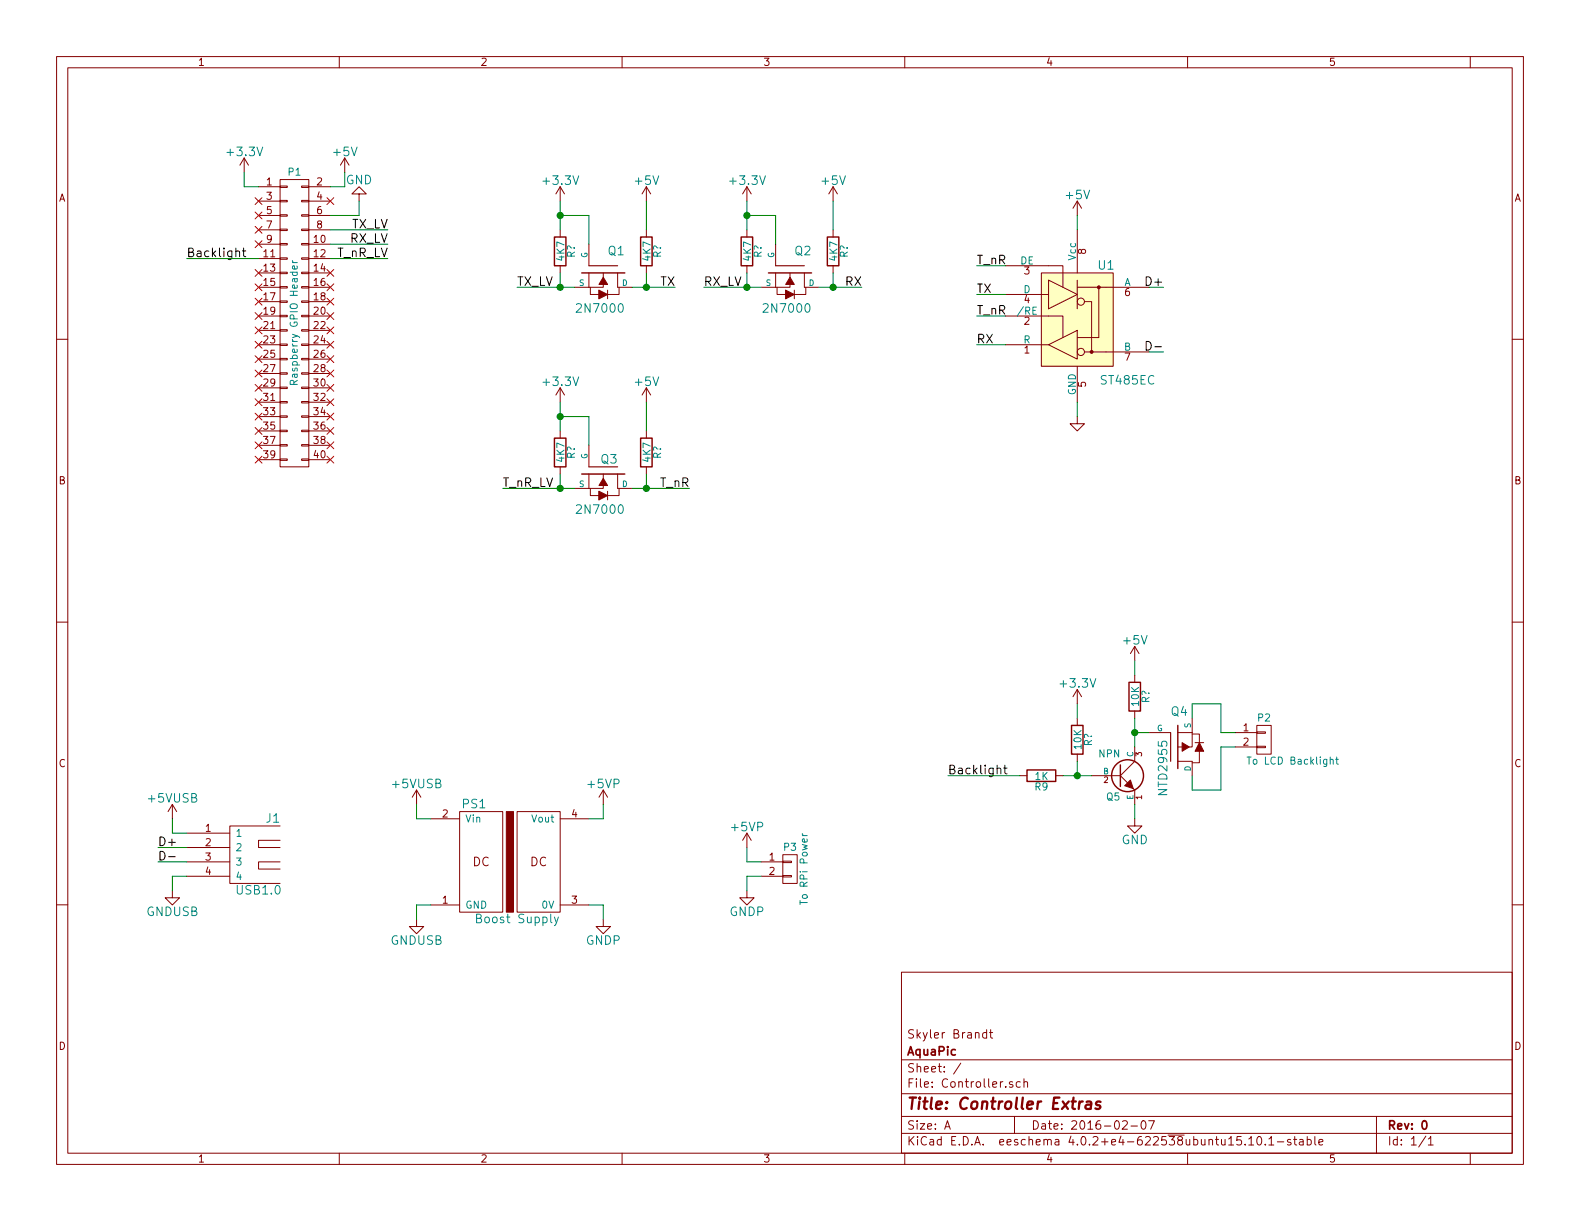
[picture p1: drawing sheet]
<svg xmlns="http://www.w3.org/2000/svg" width="279mm" height="216mm" viewBox="0 0 279 216" stroke-linecap="round" stroke-linejoin="round" font-family="sans-serif">
<g fill="none" stroke="#840000" stroke-width=".18">
<path d="M10 10h259.4v195.9h-259.4zM12 12h255.4v191.9h-255.4zM60 10v2M110 10v2M160 10v2M210 10v2M260 10v2M43.2 27.9l-.8 1.3M43.2 27.9v2.6M43.2 27.9l.7 1.3M45.7 33h3.8M45.7 35.6h3.8"/>
<path d="M45.7 38.1h3.8M49.5 38h1.3v.2h-1.3zM49.5 35.4h1.3v.3h-1.3zM49.5 32.9h1.3v.2h-1.3zM49.5 31.8h5.1v50.8h-5.1zM53.3 38h1.3v.2h-1.3zM53.3 35.4h1.3v.3h-1.3zM53.3 32.9h1.3v.2h-1.3zM54.6 33h3.8M54.6 35.6h3.8M54.6 38.1h3.8M61 27.9l-.8 1.3"/>
<path d="M61 27.9v2.6M61 27.9l.7 1.3M63.5 34.3h1.3l-1.3-1.3-1.3 1.3h1.3v1.3M99.1 33l-.8 1.3M99.1 33v2.6M99.1 33l.7 1.3M114.3 33l-.8 1.3M114.3 33v2.6M114.3 33l.8 1.3M132.1 33v2.6M132.1 33l-.8 1.3M132.1 33l.7 1.3"/>
<path d="M147.3 33l-.7 1.3M147.3 33v2.6M147.3 33l.8 1.3M190.5 35.6v2.5M190.5 35.6l-.8 1.2M190.5 35.6l.8 1.2M10 60h2M45.7 50.8h3.8M45.7 40.6h3.8M45.7 43.2h3.8M45.7 55.9h3.8M45.7 45.7h3.8"/>
<path d="M45.7 58.4h3.8M45.7 48.3h3.8M45.7 53.3h3.8M49.5 58.3h1.3v.2h-1.3zM49.5 55.8h1.3v.2h-1.3zM49.5 53.2h1.3v.3h-1.3zM49.5 50.7h1.3v.2h-1.3zM49.5 48.1h1.3v.3h-1.3zM49.5 45.6h1.3v.2h-1.3zM49.5 43.1h1.3v.2h-1.3zM49.5 40.5h1.3v.3h-1.3zM53.3 58.3h1.3v.2h-1.3z"/>
<path d="M53.3 55.8h1.3v.2h-1.3zM53.3 53.2h1.3v.3h-1.3zM53.3 50.7h1.3v.2h-1.3zM53.3 48.1h1.3v.3h-1.3zM53.3 45.6h1.3v.2h-1.3zM53.3 43.1h1.3v.2h-1.3zM53.3 40.5h1.3v.3h-1.3zM54.6 50.8h3.8M54.6 40.6h3.8M54.6 43.2h3.8M54.6 55.9h3.8M54.6 45.7h3.8"/>
<path d="M54.6 58.4h3.8M54.6 48.3h3.8M54.6 53.3h3.8M99.1 40.6v1.3M99.1 47v1.3M101.6 50.8h2.5M104.1 43.2v3.8M104.1 48.3v2.5M104.4 50.8v1.3h1.5M105.9 51.3v1.5M106.7 48.3v2.5h-2.6M107.4 51.3v1.5"/>
<path d="M109.2 48.3v2.5h2.6M109.5 50.8v1.3h-2.1M114.3 40.6v1.3M114.3 47v1.3M132.1 40.6v1.3M132.1 47v1.3M134.6 50.8h2.6M137.2 43.2v3.8M137.2 48.3v2.5M137.4 50.8v1.3h1.5M138.9 51.3v1.5M139.7 48.3v2.5h-2.5"/>
<path d="M140.5 51.3v1.5M142.2 48.3v2.5h2.6M142.5 50.8v1.3h-2M147.3 40.6v1.3M147.3 47v1.3M177.8 55.9h10.2v3.8M177.8 47h10.2v3.8M177.8 52.1h7.6M184.1 48.3h12.7v16.5h-12.7zM185.4 49.5l5.1 2.6-5.1 2.5zM190.5 50.8h3.8v8.9h-3.8M190.5 40.6v7.7"/>
<path d="M190.5 49.5v5.1M191.8 53.3h1.2v8.9h-1.2M194.3 50.8h8.9M267.4 60h2M45.7 68.6h3.8M45.7 71.1h3.8M45.7 61h3.8M45.7 73.7h3.8M45.7 63.5h3.8M45.7 76.2h3.8M45.7 66h3.8M45.7 78.7h3.8"/>
<path d="M49.5 78.6h1.3v.3h-1.3zM49.5 76.1h1.3v.2h-1.3zM49.5 73.5h1.3v.3h-1.3zM49.5 71h1.3v.2h-1.3zM49.5 68.5h1.3v.2h-1.3zM49.5 65.9h1.3v.3h-1.3zM49.5 63.4h1.3v.2h-1.3zM49.5 60.8h1.3v.3h-1.3zM53.3 78.6h1.3v.3h-1.3zM53.3 76.1h1.3v.2h-1.3zM53.3 73.5h1.3v.3h-1.3zM53.3 71h1.3v.2h-1.3z"/>
<path d="M53.3 68.5h1.3v.2h-1.3zM53.3 65.9h1.3v.3h-1.3zM53.3 63.4h1.3v.2h-1.3zM53.3 60.8h1.3v.3h-1.3zM54.6 68.6h3.8M54.6 71.1h3.8M54.6 61h3.8M54.6 73.7h3.8M54.6 63.5h3.8M54.6 76.2h3.8M54.6 66h3.8M54.6 78.7h3.8"/>
<path d="M99.1 68.6v2.5M99.1 76.2v1.3M99.1 68.6l-.8 1.3M99.1 68.6l.7 1.3M104.1 78.7v3.9M114.3 68.6v2.5M114.3 76.2v1.3M114.3 68.6l-.8 1.3M114.3 68.6l.8 1.3M177.8 61h7.6M185.4 61l5.1-2.6v5.1zM190.5 73.7v1.2h1.3l-1.3 1.3-1.3-1.3h1.3"/>
<path d="M190.5 64.8v6.3M193 62.2h10.2M45.7 81.3h3.8M49.5 81.2h1.3v.2h-1.3zM53.3 81.2h1.3v.2h-1.3zM54.6 81.3h3.8M99.1 82.6v1.2M101.6 86.4h2.5M104.1 83.8v2.6M104.4 86.4v1.2h1.5M105.9 86.9v1.5M106.7 83.8v2.6h-2.6"/>
<path d="M107.4 86.9v1.5M109.2 83.8v2.6h2.6M109.5 86.4v1.2h-2.1M114.3 82.6v1.2M10 110h2M200.7 114.3v2.5M200.7 119.4v1.3M200.7 114.3l-.8 1.3M200.7 114.3l.7 1.3M267.4 110h2M73.7 139.7l-.8 1.3M73.7 139.7v2.5"/>
<path d="M73.7 139.7l.7 1.3M106.7 139.7l-.8 1.3M106.7 139.7v2.5M106.7 139.7l.7 1.3M180.3 137.2h1.3M186.7 137.2h1.3M190.5 121.9v2.6M190.5 127v1.3M190.5 133.4v1.2M190.5 121.9l-.8 1.3M190.5 121.9l.8 1.3M193 137.2h5.1"/>
<path d="M198.1 137.2l1.3 1.2M200.4 139.4l.3 .3v2.5M200.7 132.1v2.5l-2.6 2.6M200.7 125.7v1.3M203.2 129.5h3.8M208.3 129.5h2.5M208.3 132.1h.7M208.3 134.6h2.5v2.6M210.8 129.5v2.6h-.5M210.8 129.8h1.3v1.5M210.8 127v2.5M211.3 131.3h1.6"/>
<path d="M212.1 132.8v2.1h-1.3M218.4 129.5h3.8M218.4 132.1h3.8M222.2 132h1.6v.2h-1.6zM222.2 129.4h1.6v.3h-1.6zM222.2 128.3h2.6v5.1h-2.6zM10 160h2M30.5 157.5v1.3h1.2l-1.2 1.2-1.3-1.2h1.3M30.5 142.2l-.8 1.3M30.5 142.2v2.6M30.5 142.2l.7 1.3M33 147.3h7.6"/>
<path d="M33 149.9h7.6M33 152.4h7.6M33 154.9h7.6M49.5 146.1h-8.9v10.1h8.9M49.5 152.4h-3.8v1.3h3.8M49.5 148.6h-3.8v1.3h3.8M76.2 144.8h5.1M81.3 143.5h7.6v17.8h-7.6zM91.4 143.5h7.7v17.8h-7.7zM99.1 144.8h5M132.1 157.5v1.3h1.2l-1.2 1.2-1.3-1.2h1.3M132.1 147.3l-.8 1.3"/>
<path d="M132.1 147.3v2.6M132.1 147.3l.7 1.3M134.6 152.4h3.8M134.6 154.9h3.8M138.4 154.8h1.6v.3h-1.6zM138.4 152.3h1.6v.2h-1.6zM138.4 151.1h2.6v5.1h-2.6zM200.7 144.8v1.3h1.2l-1.2 1.2-1.3-1.2h1.3M267.4 160h2M73.7 162.6v1.2h1.2l-1.2 1.3-1.3-1.3h1.3M76.2 160h5.1M99.1 160h5"/>
<path d="M106.7 162.6v1.2h1.2l-1.2 1.3-1.3-1.3h1.3M159.4 171.9h108v32h-108zM159.4 197.4h108M159.4 193.4h108M159.4 187.4h108M167.1 199.7l.4-1.5 .5 1.5M167.2 199.2h.7M169.9 188l-1.3 1.9M174.5 182.7l-.5-.1-.2 .3v.5l.2 .2 .5-.1M174.5 182.1v1.5M175 182.6h.5M175.2 182.1v1.3l.3 .2"/>
<path d="M179.1 191.3a.37 .37 0 0 0-.6 .2l.1 .2 .5 .1v.2l-.2 .3-.4-.1M179.4 197.4v3M180.4 191.3h-.4l-.3 .2 .1 .6 .2 .2 .4-.1M181.1 191.4l.2-.1h.4v1M181.1 190.8v1.5M198.5 198.3l.2-.1h.4l.3 .4-1 1.1h1M200 199.1h1.1M202 198.2h.1a.81 .81 0 0 1 .6 .6 .81 .81 0 0 1-.3 .8l-.1 .1a.8 .8 0 0 1-.6-.7 .8 .8 0 0 1 .3-.8zM203.1 198.2h1l-.6 1.5M243.4 197.4v6.5M60 203.9v2M110 203.9v2"/>
<path d="M159.4 200.4h108M160 203.9v2M210 203.9v2M220.2 202.3v.2M220.8 201.4l.5-.4v1.5M220.8 202.5h.9M222.4 201.1l.2-.1a.81 .81 0 0 1 .6 .6 .81 .81 0 0 1-.3 .8l-.1 .1a.79 .79 0 0 1-.4-1.4zM223.7 202.3v.2M224.4 201.4l.4-.4v1.5M224.4 202.5h.8M225.9 201.9h1.1M228.2 201.5a.37 .37 0 0 0-.5 .2v.2l.5 .1 .1 .2-.2 .3-.4-.1"/>
<path d="M228.8 201.5h.5M229 201v1.3l.3 .2M229.8 201.5h.6l.1 1M230.5 201.8l-.5 .1-.3 .2 .3 .4 .5-.1M231.2 201.5h.4l.3 .3-.2 .6h-.5M231.2 201v1.5M232.5 201v1.3l.2 .2M233.2 202l.7-.2v-.3h-.4l-.3 .2 .1 .7h.6M252.1 200.9l-1.2 1.9M252.6 201.4l.4-.4v1.5M252.6 202.5h.8M260 203.9v2"/>
<circle cx="191.1" cy="53.3" r=".63"/>
<circle cx="191.1" cy="62.2" r=".63"/>
</g>
<path d="M251.6 198.3l.2-.1a.81 .81 0 0 1 .6 .6 .81 .81 0 0 1-.3 .8l-.1 .1a.79 .79 0 0 1-.4-1.4z" fill="none" stroke="#840000" stroke-width=".3"/>
<path d="M192.2 194.8h.7v1.3M193 195.2l-.7 .1a.4 .4 0 0 0-.4 .4 .4 .4 0 0 0 .3 .4l.7-.1M194.6 194.8h-.5l-.3 .3 .3 .3 .4 .1 .1 .3-.1 .2-.2 .1-.6-.1" fill="none" stroke="#840000" stroke-width=".41"/>
<path d="M104.1 47h5.1M137.2 47h5M104.1 82.6h5.1M207 129.5v5.1" fill="none" stroke="#840000" stroke-width=".2"/>
<g fill="none" stroke="#840000" stroke-width=".25">
<path d="M98 41.9h2.1v5.1h-2.1zM102.9 48.3h7.6M113.3 41.9h2v5.1h-2zM131.1 41.9h2v5.1h-2zM135.9 48.3h7.6M146.3 41.9h2v5.1h-2zM98 77.5h2.1v5.1h-2.1zM113.3 77.5h2v5.1h-2zM102.9 83.8h7.6M181.6 136.1h5.1v2.1h-5.1zM189.5 128.3h2v5.1h-2zM198.1 135.3v3.8"/>
<path d="M199.6 120.7h2.1v5h-2.1zM208.3 128.3v7.6"/>
<circle cx="199.4" cy="137.2" r="2.82"/>
</g>
<g fill="#840000" stroke="#840000" stroke-width=".18">
<path d="M105.9 51.3l1.5 .8-1.5 .7z"/>
<path d="M106.7 49l.7 1.3h-1.5z"/>
<path d="M138.9 51.3l1.6 .8-1.6 .7z"/>
<path d="M139.7 49l.8 1.3h-1.6z"/>
<path d="M105.9 86.9l1.5 .7-1.5 .8z"/>
<path d="M106.7 84.6l.7 1.3h-1.5z"/>
<path d="M212.1 131.3l.8 1.5h-1.6z"/>
<path d="M209 131.3l1.3 .8-1.3 .7z"/>
<path d="M198.9 138.9l1-1 .5 1.5z"/>
<path d="M89.5 143.5h1.3v17.8h-1.3z"/>
<circle cx="193" cy="62.2" r=".25"/>
<circle cx="194.3" cy="50.8" r=".25"/>
</g>
<g fill="none" stroke="#008484" stroke-width=".18">
<path d="M51.7 46.1l.3 .3M51.7 46.4h.9M52.5 47l.1 .4-.2 .2-.6-.1v-.5h.2l.1 .6M52 68l-.1-.6-.5-.1-.1 .7h1.3M52.6 67.3l-.6 .4M220.5 133.9h.7M235.2 134.4l.2-.1h.3l.1 .8M236.2 134.3h.5M236.4 133.9v1l.3 .2M141.9 147.4l.2 .4M141.9 147.8h.8M98 162.2l.4 1"/>
<path d="M98.8 162.2l-.6 1.3-.2 .2"/>
</g>
<path d="M41.7 44.5h.1a.36 .36 0 0 1 .6 .1v.8M42.9 44.4h.6M43.1 43.9v1.3l.4 .2M202.7 60.4a.77 .77 0 0 1 .9 .7 .77 .77 0 0 1-.9 .8zM176.3 136l.1-.1a.36 .36 0 0 1 .6 .1v.8M177.5 135.8h.6M177.7 135.3v1.3l.4 .2M28.3 150.5a.77 .77 0 0 1 .9 .8 .77 .77 0 0 1-.9 .8zM29.8 151.5h1.2" fill="none" stroke="#000" stroke-width=".18"/>
<path d="M184.1 48.3h12.7v16.5h-12.7z" fill="#ffffc2" stroke="#ffffc2" stroke-width=".18"/>
<g fill="none" stroke="#f00" stroke-width=".18">
<path d="M45.1 37.5l1.2 1.2M45.1 35l1.2 1.2M46.3 37.5l-1.2 1.2M46.3 35l-1.2 1.2M57.8 35l1.2 1.2M59 35l-1.2 1.2M45.1 40l1.2 1.2M45.1 47.7l1.2 1.2M45.1 55.3l1.2 1.2M45.1 57.8l1.2 1.2M45.1 50.2l1.2 1.2M45.1 42.6l1.2 1.2"/>
<path d="M45.1 52.7l1.2 1.2M46.3 47.7l-1.2 1.2M46.3 57.8l-1.2 1.2M46.3 55.3l-1.2 1.2M46.3 50.2l-1.2 1.2M46.3 42.6l-1.2 1.2M46.3 40l-1.2 1.2M46.3 52.7l-1.2 1.2M57.8 47.7l1.2 1.2M57.8 50.2l1.2 1.2M57.8 52.7l1.2 1.2M57.8 55.3l1.2 1.2"/>
<path d="M57.8 57.8l1.2 1.2M59 47.7l-1.2 1.2M59 50.2l-1.2 1.2M59 52.7l-1.2 1.2M59 55.3l-1.2 1.2M59 57.8l-1.2 1.2M45.1 65.4l1.2 1.2M45.1 78.1l1.2 1.2M45.1 75.6l1.2 1.2M45.1 73.1l1.2 1.2M45.1 70.5l1.2 1.2M45.1 68l1.2 1.2"/>
<path d="M45.1 62.9l1.2 1.2M45.1 60.4l1.2 1.2M46.3 60.4l-1.2 1.2M46.3 62.9l-1.2 1.2M46.3 65.4l-1.2 1.2M46.3 68l-1.2 1.2M46.3 70.5l-1.2 1.2M46.3 73.1l-1.2 1.2M46.3 75.6l-1.2 1.2M46.3 78.1l-1.2 1.2M57.8 60.4l1.2 1.2M57.8 62.9l1.2 1.2"/>
<path d="M57.8 65.4l1.2 1.2M57.8 68l1.2 1.2M57.8 70.5l1.2 1.2M57.8 73.1l1.2 1.2M57.8 78.1l1.2 1.2M57.8 75.6l1.2 1.2M59 60.4l-1.2 1.2M59 62.9l-1.2 1.2M59 65.4l-1.2 1.2M59 68l-1.2 1.2M59 70.5l-1.2 1.2M59 73.1l-1.2 1.2"/>
<path d="M59 78.1l-1.2 1.2M59 75.6l-1.2 1.2M45.1 80.7l1.2 1.2M46.3 80.7l-1.2 1.2M57.8 80.7l1.2 1.2M59 80.7l-1.2 1.2"/>
</g>
<g fill="none" stroke="#008400" stroke-width=".18">
<path d="M43.2 30.5v2.5h2.5M58.4 33h2.6M63.5 35.6v2.5h-5.1M99.1 38.1h5v5.1M99.1 35.6v5M114.3 35.6v5M132.1 38.1h5.1v5.1M132.1 35.6v5M147.3 35.6v5M190.5 38.1v2.5M33 45.7h12.7M58.4 45.7h10.2"/>
<path d="M58.4 43.2h10.2M58.4 40.6h10.2M91.4 50.8h10.2M99.1 48.3v2.5M111.8 50.8h7.6M114.3 48.3v2.5M124.5 50.8h10.1M132.1 48.3v2.5M144.8 50.8h7.6M147.3 48.3v2.5M172.7 52.1h5.1M172.7 47h5.1"/>
<path d="M172.7 55.9h5.1M99.1 71.1v5.1M99.1 73.7h5v5M114.3 71.1v5.1M172.7 61h5.1M190.5 71.1v2.6M88.9 86.4h12.7M99.1 83.8v2.6M111.8 86.4h10.1M114.3 83.8v2.6M200.7 116.8v2.6M167.6 137.2h12.7"/>
<path d="M188 137.2h5M190.5 124.5v2.5M190.5 134.6v2.6M200.7 129.5h2.5M200.7 127v5.1M210.8 127v-2.5h5.1v5h2.5M218.4 132.1h-2.5v7.6h-5.1v-2.5M27.9 152.4h5.1M27.9 149.9h5.1M30.5 144.8v2.5h2.5M33 154.9h-2.5v2.6M73.7 142.2v2.6h2.5"/>
<path d="M106.7 142.2v2.6h-2.6M132.1 149.9v2.5h2.5M134.6 154.9h-2.5v2.6M200.7 142.2v2.6M76.2 160h-2.5v2.6M104.1 160h2.6v2.6"/>
</g>
<g fill="#008400" stroke="#008400" stroke-width=".25">
<circle cx="99.1" cy="38.1" r=".51"/>
<circle cx="99.1" cy="50.8" r=".51"/>
<circle cx="114.3" cy="50.8" r=".51"/>
<circle cx="132.1" cy="38.1" r=".51"/>
<circle cx="132.1" cy="50.8" r=".51"/>
<circle cx="147.3" cy="50.8" r=".51"/>
<circle cx="99.1" cy="73.7" r=".51"/>
<circle cx="99.1" cy="86.4" r=".51"/>
<circle cx="114.3" cy="86.4" r=".51"/>
<circle cx="200.7" cy="129.5" r=".51"/>
<circle cx="190.5" cy="137.2" r=".51"/>
</g>
<text font-size="2.8" fill="#840000" x="160.4" y="196.2">Title: Controller Extras</text>
<g font-size="2.1" fill="#008484">
<text x="40.4" y="27.6">+3.3V</text>
<text x="59.1" y="27.6">+5V</text>
<text x="96.3" y="32.7">+3.3V</text>
<text x="112.4" y="32.7">+5V</text>
<text x="129.3" y="32.7">+3.3V</text>
<text x="145.4" y="32.7">+5V</text>
<text x="188.6" y="35.2">+5V</text>
<text x="107.6" y="45.1">Q1</text>
<text x="140.6" y="45.1">Q2</text>
<text x="194.2" y="47.7">U1</text>
<text x="102.4" y="55.3">2N7000</text>
<text x="135.4" y="55.3">2N7000</text>
<text x="96.3" y="68.2">+3.3V</text>
<text x="112.4" y="68.2">+5V</text>
<text x="194.8" y="68">ST485EC</text>
<text x="106.3" y="82">Q3</text>
<text x="102.4" y="90.9">2N7000</text>
<text x="198.8" y="114">+5V</text>
<text x="187.7" y="121.6">+3.3V</text>
<text x="207.1" y="126.6">Q4</text>
<text x="26.3" y="141.9">+5VUSB</text>
<text x="69.5" y="139.4">+5VUSB</text>
<text x="81.8" y="142.9">PS1</text>
<text x="104.1" y="139.4">+5VP</text>
<text x="206.4" y="140.4" transform="rotate(-90 206.4 140.4)">NTD2955</text>
<text x="47.1" y="145.5">J1</text>
<text x="129.5" y="147">+5VP</text>
<text x="198.3" y="149.3">GND</text>
<text x="25.9" y="162">GNDUSB</text>
<text x="42" y="158.2">USB1.0</text>
<text x="129" y="162">GNDP</text>
<text x="69.1" y="167.1">GNDUSB</text>
<text x="84.6" y="163.2">Boost Supply</text>
<text x="103.6" y="167.1">GNDP</text>
</g>
<g font-size="2.1" fill="#008400">
<text x="61.1" y="32.6">GND</text>
<text x="203" y="50.5">D+</text>
<text x="203.5" y="62">D-</text>
</g>
<g font-size="2.1">
<text x="62" y="40.4">TX_LV</text>
<text x="33" y="45.5">Backlight</text>
<text x="59.4" y="45.5">T_nR_LV</text>
<text x="61.7" y="42.9">RX_LV</text>
<text x="172.7" y="46.7">T_nR</text>
<text x="91.4" y="50.5">TX_LV</text>
<text x="116.7" y="50.5">TX</text>
<text x="124.5" y="50.5">RX_LV</text>
<text x="149.5" y="50.5">RX</text>
<text x="172.7" y="51.8">TX</text>
<text x="172.7" y="55.6">T_nR</text>
<text x="172.7" y="60.7">RX</text>
<text x="88.9" y="86.1">T_nR_LV</text>
<text x="116.6" y="86.1">T_nR</text>
<text x="167.6" y="136.9">Backlight</text>
<text x="27.9" y="149.6">D+</text>
</g>
<g font-size="2.1" fill="#840000">
<text x="83.6" y="153.2">DC</text>
<text x="93.7" y="153.2">DC</text>
<text x="160.4" y="183.6">Skyler Brandt</text>
<text x="160.4" y="189.6">Sheet: /</text>
<text x="160.4" y="186.6">AquaPic</text>
<text x="160.4" y="192.3">File: Controller.sch</text>
<text x="160.4" y="202.5">KiCad E.D.A. eeschema 4.0.2+e4-622538ubuntu15.10.1-stable</text>
<text x="160.4" y="199.7">Size: A</text>
<text x="182.4" y="199.7">Date: 2016-02-07</text>
<text x="245.4" y="199.7">Rev: 0</text>
<text x="245.4" y="202.5">Id: 1/1</text>
</g>
<g font-size="1.8" fill="#840000">
<text x="35" y="11.6">1</text>
<text x="85" y="11.6">2</text>
<text x="135" y="11.6">3</text>
<text x="185" y="11.6">4</text>
<text x="235" y="11.6">5</text>
<text x="10.4" y="35.6">A</text>
<text x="47.1" y="32.8">1</text>
<text x="47.1" y="35.3">3</text>
<text x="56" y="32.8">2</text>
<text x="56" y="35.3">4</text>
<text x="267.8" y="35.6">A</text>
<text x="47.1" y="37.8">5</text>
<text x="47.1" y="40.4">7</text>
<text x="56" y="37.8">6</text>
<text x="56" y="40.4">8</text>
<text x="46.7" y="45.5">11</text>
<text x="47.1" y="42.9">9</text>
<text x="55.5" y="42.9">10</text>
<text x="55.5" y="45.5">12</text>
<text x="192" y="44.9" transform="rotate(-90 192 44.9)">8</text>
<text x="46.7" y="48">13</text>
<text x="46.7" y="50.5">15</text>
<text x="46.7" y="53.1">17</text>
<text x="55.5" y="48">14</text>
<text x="55.5" y="50.5">16</text>
<text x="55.5" y="53.1">18</text>
<text x="181.1" y="48.5">3</text>
<text x="181.1" y="53.6">4</text>
<text x="198.9" y="52.3">6</text>
<text x="46.7" y="58.2">21</text>
<text x="46.7" y="55.6">19</text>
<text x="55.5" y="55.6">20</text>
<text x="55.5" y="58.2">22</text>
<text x="181.1" y="57.4">2</text>
<text x="46.7" y="60.7">23</text>
<text x="46.7" y="63.2">25</text>
<text x="46.7" y="65.8">27</text>
<text x="55.5" y="60.7">24</text>
<text x="55.5" y="63.2">26</text>
<text x="55.5" y="65.8">28</text>
<text x="181.1" y="62.5">1</text>
<text x="198.9" y="63.8">7</text>
<text x="46.7" y="70.9">31</text>
<text x="46.7" y="68.3">29</text>
<text x="55.5" y="68.3">30</text>
<text x="55.5" y="70.9">32</text>
<text x="192" y="68.4" transform="rotate(-90 192 68.4)">5</text>
<text x="46.7" y="73.4">33</text>
<text x="46.7" y="75.9">35</text>
<text x="55.5" y="73.4">34</text>
<text x="55.5" y="75.9">36</text>
<text x="46.7" y="78.5">37</text>
<text x="46.7" y="81">39</text>
<text x="55.5" y="81">40</text>
<text x="55.5" y="78.5">38</text>
<text x="10.4" y="85.6">B</text>
<text x="267.8" y="85.6">B</text>
<text x="219.9" y="129.3">1</text>
<text x="219.9" y="131.8">2</text>
<text x="10.4" y="135.6">C</text>
<text x="267.8" y="135.6">C</text>
<text x="36.3" y="147.1">1</text>
<text x="36.3" y="149.6">2</text>
<text x="78.3" y="144.5">2</text>
<text x="101.1" y="144.5">4</text>
<text x="36.3" y="152.1">3</text>
<text x="36.3" y="154.7">4</text>
<text x="136" y="152.1">1</text>
<text x="136" y="154.7">2</text>
<text x="78.3" y="159.8">1</text>
<text x="101.1" y="159.8">3</text>
<text x="10.4" y="185.6">D</text>
<text x="267.8" y="185.6">D</text>
<text x="35" y="205.5">1</text>
<text x="85" y="205.5">2</text>
<text x="135" y="205.5">3</text>
<text x="185" y="205.5">4</text>
<text x="235" y="205.5">5</text>
</g>
<g font-size="1.8" fill="#008484">
<text x="51" y="31">P1</text>
<text x="99.8" y="46.1" transform="rotate(-90 99.8 46.1)">4K7</text>
<text x="101.7" y="45.6" transform="rotate(-90 101.7 45.6)">R?</text>
<text x="115" y="46.1" transform="rotate(-90 115 46.1)">4K7</text>
<text x="116.9" y="45.6" transform="rotate(-90 116.9 45.6)">R?</text>
<text x="132.8" y="46.1" transform="rotate(-90 132.8 46.1)">4K7</text>
<text x="134.7" y="45.6" transform="rotate(-90 134.7 45.6)">R?</text>
<text x="148.1" y="46.1" transform="rotate(-90 148.1 46.1)">4K7</text>
<text x="149.9" y="45.6" transform="rotate(-90 149.9 45.6)">R?</text>
<text x="180.4" y="46.7">DE</text>
<text x="190.2" y="46" transform="rotate(-90 190.2 46)">Vcc</text>
<text x="181" y="51.8">D</text>
<text x="198.8" y="50.5">A</text>
<text x="180.1" y="55.6">/RE</text>
<text x="181" y="60.7">R</text>
<text x="198.8" y="62">B</text>
<text x="52.6" y="67.2" transform="rotate(-90 52.6 67.2)">Raspberry GPIO Header</text>
<text x="190.2" y="69.9" transform="rotate(-90 190.2 69.9)">GND</text>
<text x="99.8" y="81.6" transform="rotate(-90 99.8 81.6)">4K7</text>
<text x="101.7" y="81.2" transform="rotate(-90 101.7 81.2)">R?</text>
<text x="115" y="81.6" transform="rotate(-90 115 81.6)">4K7</text>
<text x="116.9" y="81.2" transform="rotate(-90 116.9 81.2)">R?</text>
<text x="201.4" y="124.8" transform="rotate(-90 201.4 124.8)">10K</text>
<text x="203.3" y="124.3" transform="rotate(-90 203.3 124.3)">R?</text>
<text x="193.1" y="132" transform="rotate(-90 193.1 132)">R?</text>
<text x="222.5" y="127.6">P2</text>
<text x="183.1" y="137.9">1K</text>
<text x="191.2" y="132.4" transform="rotate(-90 191.2 132.4)">10K</text>
<text x="194.3" y="133.9">NPN</text>
<text x="221.2" y="135.2">To LCD Backlight</text>
<text x="183" y="139.8">R9</text>
<text x="195.7" y="141.5">Q5</text>
<text x="41.7" y="148">1</text>
<text x="82.3" y="145.4">Vin</text>
<text x="94.1" y="145.4">Vout</text>
<text x="41.7" y="150.5">2</text>
<text x="41.7" y="153">3</text>
<text x="41.7" y="155.6">4</text>
<text x="138.6" y="150.4">P3</text>
<text x="82.3" y="160.7">GND</text>
<text x="95.9" y="160.7">0V</text>
<text x="142.8" y="159.4" transform="rotate(-90 142.8 159.4)">To RPi Power</text>
</g>
<g font-size="1.4" fill="#008484">
<text x="103.9" y="45.6" transform="rotate(-90 103.9 45.6)">G</text>
<text x="136.9" y="45.6" transform="rotate(-90 136.9 45.6)">G</text>
<text x="102.4" y="50.5">S</text>
<text x="110" y="50.5">D</text>
<text x="135.4" y="50.5">S</text>
<text x="143" y="50.5">D</text>
<text x="103.9" y="81.2" transform="rotate(-90 103.9 81.2)">G</text>
<text x="102.4" y="86.1">S</text>
<text x="110" y="86.1">D</text>
<text x="204.6" y="129.3">G</text>
<text x="210.6" y="128.7" transform="rotate(-90 210.6 128.7)">S</text>
<text x="195.1" y="136.9">B</text>
<text x="200.4" y="133.9" transform="rotate(-90 200.4 133.9)">C</text>
<text x="210.6" y="136.4" transform="rotate(-90 210.6 136.4)">D</text>
<text x="200.4" y="141.4" transform="rotate(-90 200.4 141.4)">E</text>
</g>
<g font-size="1.4" fill="#840000">
<text x="201.9" y="133.7" transform="rotate(-90 201.9 133.7)">3</text>
<text x="195.2" y="138.4">2</text>
<text x="201.9" y="141.4" transform="rotate(-90 201.9 141.4)">1</text>
</g>
</svg>
